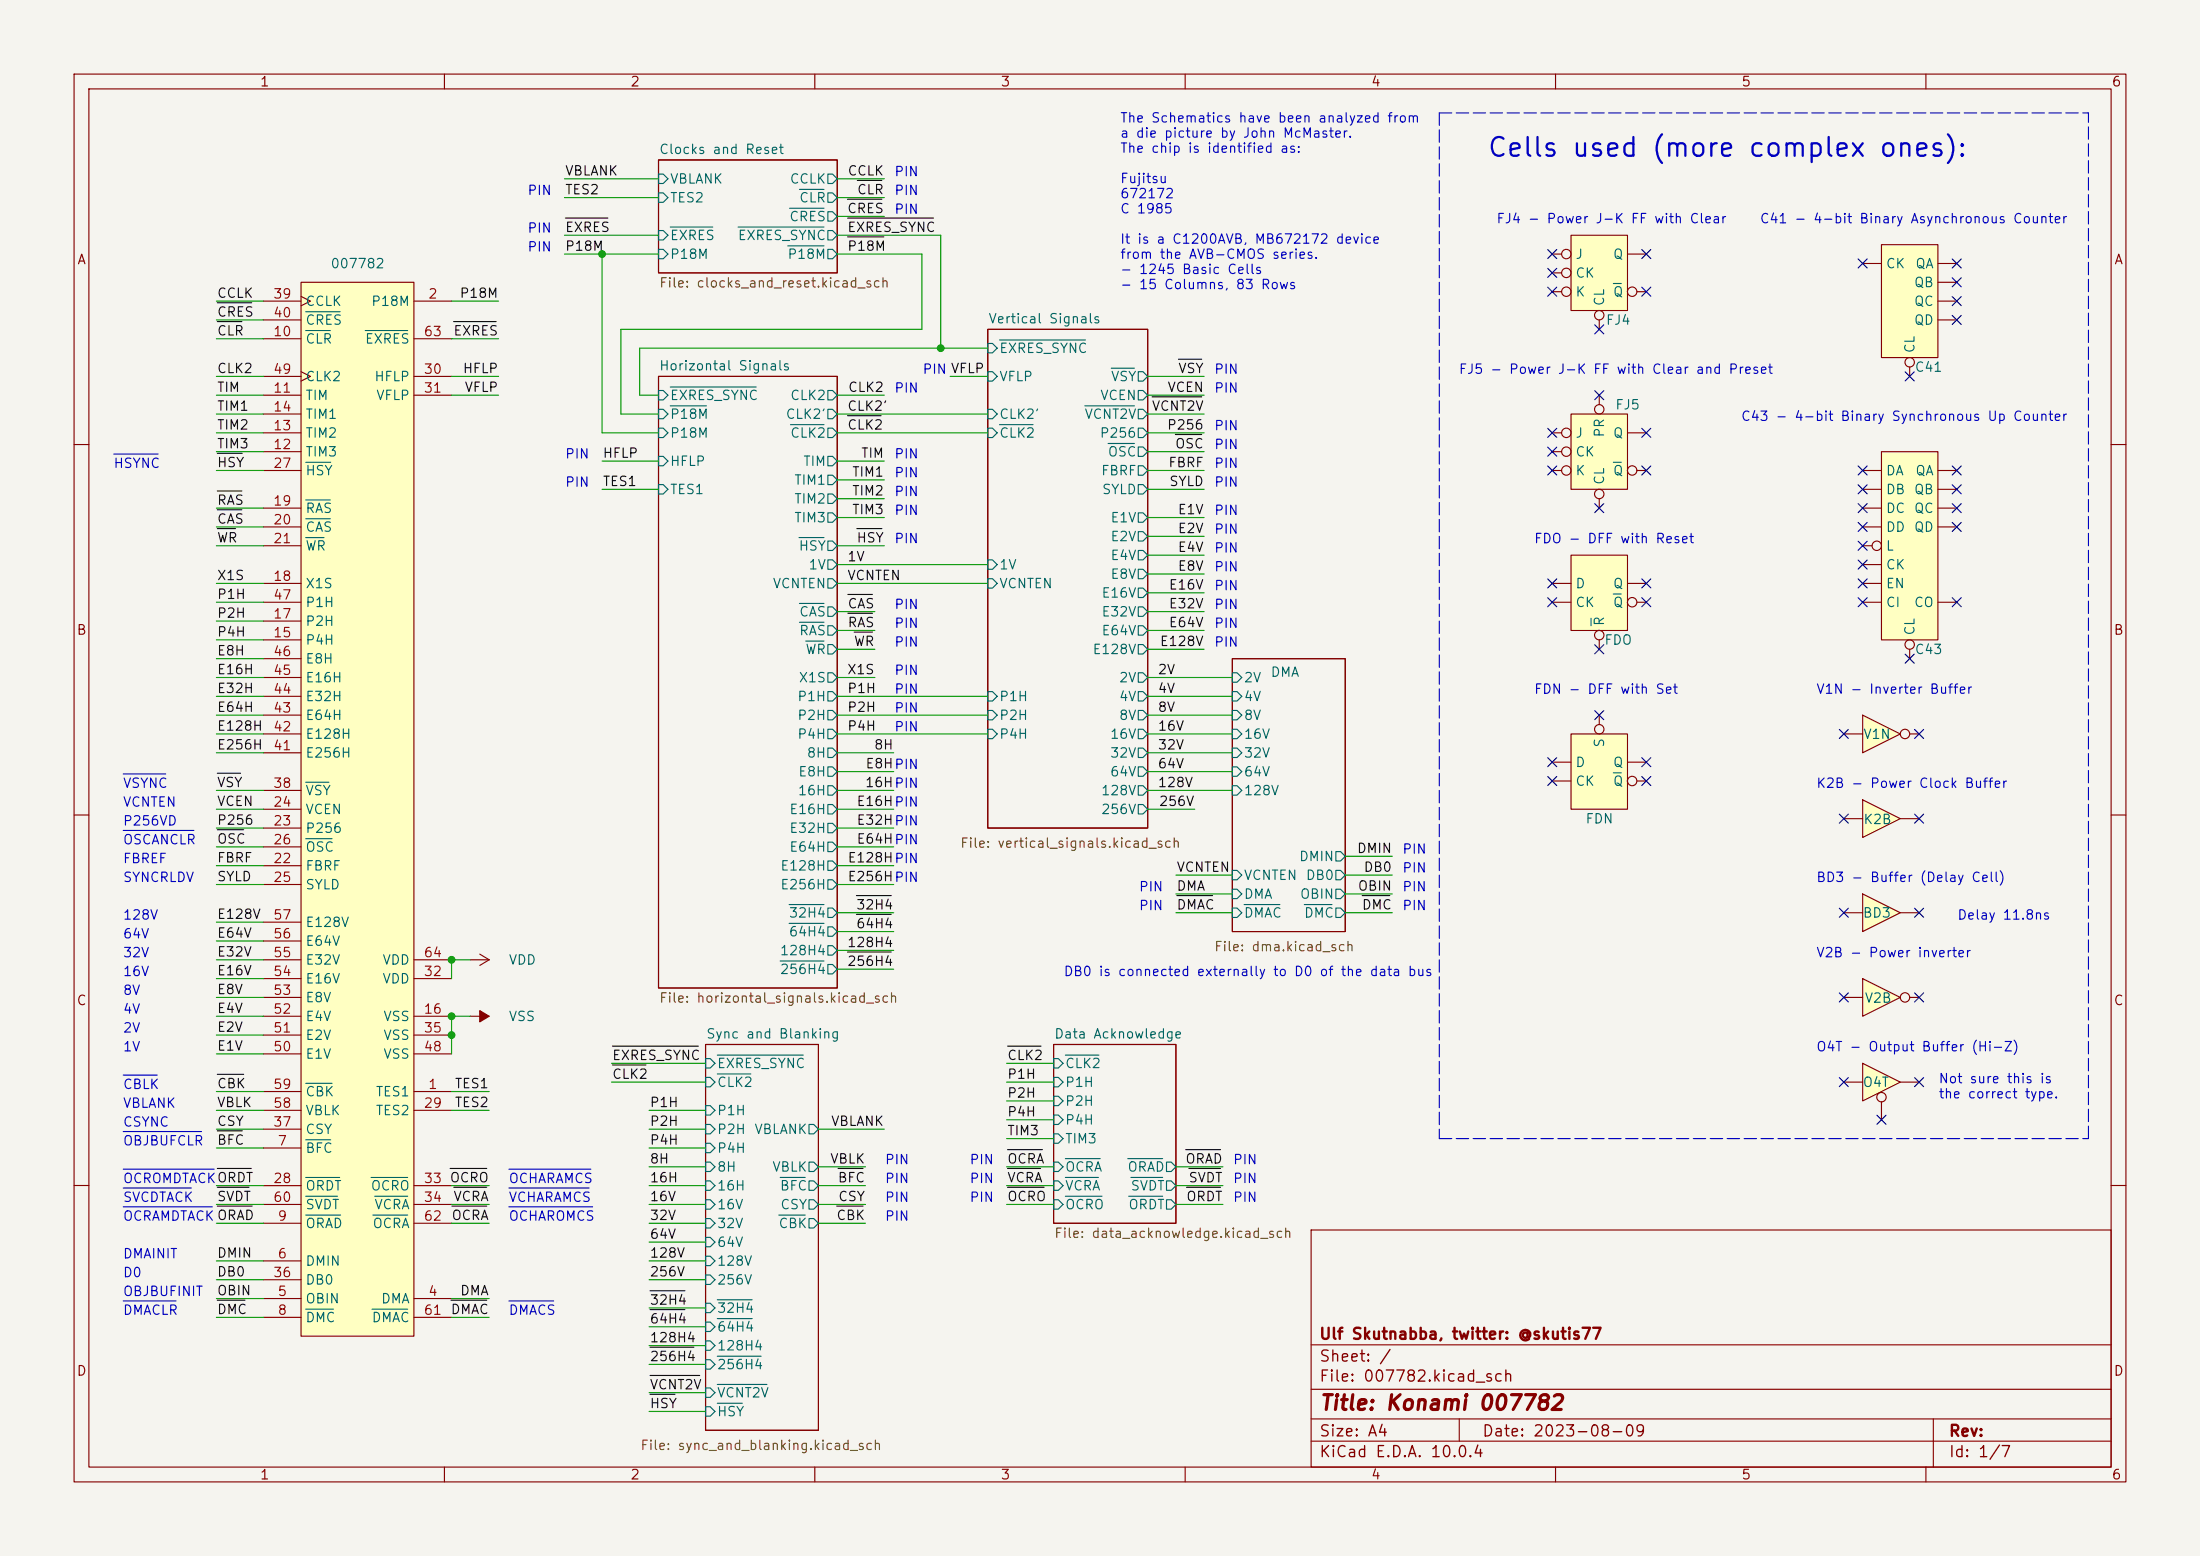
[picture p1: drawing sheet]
<svg xmlns="http://www.w3.org/2000/svg" width="297mm" height="210mm" viewBox="0 0 297 210" stroke-linecap="round" stroke-linejoin="round" font-family="sans-serif">
<path d="M0 0h297v210h-297z" fill="#f5f4ef" stroke="#f5f4ef" stroke-width=".14"/>
<g fill="none" stroke="#840000" stroke-width=".15">
<path d="M10 10h277v190h-277zM12 12h273v186h-273zM60 10v2M110 10v2M160 10v2M210 10v2M260 10v2M88.9 21.6h24.1v15.2h-24.1zM88.9 50.8h24.1v82.6h-24.1zM133.3 44.5h21.6v67.3h-21.6zM10 60h2M285 60h2"/>
<path d="M166.4 88.9h15.2v36.8h-15.2zM10 110h2M285 110h2M95.2 141h15.3v52h-15.3zM142.2 141h16.5v24.1h-16.5zM10 160h2M177 166h108v32h-108zM285 160h2M60 198v2M110 198v2M160 198v2M177 194.5h108"/>
<path d="M177 191.5h108M177 187.5h108M177 181.5h108M197 191.5v3M210 198v2M260 198v2M261 191.5v6.5"/>
</g>
<g fill="none" stroke="#006464" stroke-width=".15">
<path d="M88.9 31.1h.6l.7 .7-.7 .6h-.6zM88.9 33.7h.6l.7 .6-.7 .6h-.6zM88.9 26h.6l.7 .7-.7 .6h-.6zM88.9 23.5h.6l.7 .6-.7 .7h-.6zM90.5 30.6h5.7M99.6 30.6h11.6M106.4 33.2h4.8M106.6 28.1h4.6M107.9 25.6h3.3M111.8 26h.6l.6 .7-.6 .6h-.6zM111.8 31.1h.6l.6 .7-.6 .6h-.6zM111.8 33.7h.6l.6 .6-.6 .6h-.6z"/>
<path d="M111.8 23.5h.6l.6 .6-.6 .7h-.6zM111.8 28.6h.6l.6 .6-.6 .6h-.6zM88.9 57.8h.6l.7 .6-.7 .7h-.6zM88.9 55.2h.6l.7 .7-.7 .6h-.6zM88.9 52.7h.6l.7 .6-.7 .7h-.6zM90.5 54.8h4.9M90.5 52.2h11.6M106.7 57.3h4.5M111.8 55.2h.6l.6 .7-.6 .6h-.6zM111.8 52.7h.6l.6 .6-.6 .7h-.6zM111.8 57.8h.6l.6 .6-.6 .7h-.6zM133.3 55.2h.7l.6 .7-.6 .6h-.7z"/>
<path d="M133.3 57.8h.7l.6 .6-.6 .7h-.7zM133.3 46.4h.7l.6 .6-.6 .6h-.7zM133.3 50.2h.7l.6 .6-.6 .6h-.7zM134.9 57.3h4.6M134.9 45.9h11.6M146.4 54.8h6.7M149.6 59.9h3.5M150 49.7h3.1M153.7 55.2h.6l.6 .7-.6 .6h-.6zM153.7 52.7h.6l.6 .6-.6 .7h-.6zM153.7 50.2h.6l.6 .6-.6 .6h-.6zM153.7 57.8h.6l.6 .6-.6 .7h-.6z"/>
<path d="M88.9 65.4h.6l.7 .6-.7 .7h-.6zM88.9 61.6h.6l.7 .6-.7 .7h-.6zM107.9 72.6h3.3M111.8 69.2h.6l.6 .7-.6 .6h-.6zM111.8 73h.6l.6 .7-.6 .6h-.6zM111.8 75.6h.6l.6 .6-.6 .6h-.6zM111.8 78.1h.6l.6 .6-.6 .7h-.6zM111.8 61.6h.6l.6 .6-.6 .7h-.6zM111.8 64.1h.6l.6 .7-.6 .6h-.6zM111.8 66.7h.6l.6 .6-.6 .6h-.6zM133.3 78.1h.7l.6 .6-.6 .7h-.7zM133.3 75.6h.7l.6 .6-.6 .6h-.7z"/>
<path d="M153.7 60.3h.6l.6 .7-.6 .6h-.6zM153.7 65.4h.6l.6 .6-.6 .7h-.6zM153.7 69.2h.6l.6 .7-.6 .6h-.6zM153.7 71.8h.6l.6 .6-.6 .6h-.6zM153.7 74.3h.6l.6 .6-.6 .7h-.6zM153.7 79.4h.6l.6 .6-.6 .6h-.6zM153.7 76.8h.6l.6 .7-.6 .6h-.6zM153.7 62.9h.6l.6 .6-.6 .6h-.6zM107.9 81.4h3.3M107.9 84h3.3M108.8 86.5h2.4M111.8 90.8h.6l.6 .6-.6 .7h-.6z"/>
<path d="M111.8 93.3h.6l.6 .7-.6 .6h-.6zM111.8 81.9h.6l.6 .7-.6 .6h-.6zM111.8 87h.6l.6 .6-.6 .7h-.6zM111.8 84.5h.6l.6 .6-.6 .6h-.6zM111.8 95.9h.6l.6 .6-.6 .7h-.6zM111.8 98.4h.6l.6 .7-.6 .6h-.6zM133.3 95.9h.7l.6 .6-.6 .7h-.7zM133.3 98.4h.7l.6 .7-.6 .6h-.7zM133.3 93.3h.7l.6 .7-.6 .6h-.7zM153.7 87h.6l.6 .6-.6 .7h-.6zM153.7 84.5h.6l.6 .6-.6 .6h-.6zM153.7 81.9h.6l.6 .7-.6 .6h-.6z"/>
<path d="M153.7 95.9h.6l.6 .6-.6 .7h-.6zM153.7 90.8h.6l.6 .6-.6 .7h-.6zM153.7 93.3h.6l.6 .7-.6 .6h-.6zM153.7 98.4h.6l.6 .7-.6 .6h-.6zM166.4 90.8h.6l.6 .6-.6 .7h-.6zM166.4 93.3h.6l.6 .7-.6 .6h-.6zM166.4 98.4h.6l.6 .7-.6 .6h-.6zM166.4 95.9h.6l.6 .6-.6 .7h-.6zM111.8 101h.6l.6 .6-.6 .6h-.6zM111.8 106h.6l.6 .7-.6 .6h-.6zM111.8 113.7h.6l.6 .6-.6 .6h-.6zM111.8 108.6h.6l.6 .6-.6 .7h-.6z"/>
<path d="M111.8 103.5h.6l.6 .6-.6 .7h-.6zM111.8 111.1h.6l.6 .7-.6 .6h-.6zM111.8 118.7h.6l.6 .7-.6 .6h-.6zM111.8 116.2h.6l.6 .6-.6 .7h-.6zM153.7 106h.6l.6 .7-.6 .6h-.6zM153.7 101h.6l.6 .6-.6 .6h-.6zM153.7 103.5h.6l.6 .6-.6 .7h-.6zM153.7 108.6h.6l.6 .6-.6 .7h-.6zM166.4 106h.6l.6 .7-.6 .6h-.6zM166.4 103.5h.6l.6 .6-.6 .7h-.6zM166.4 101h.6l.6 .6-.6 .6h-.6zM166.4 117.5h.6l.6 .6-.6 .6h-.6z"/>
<path d="M180.3 117.5h.7l.6 .6-.6 .6h-.7zM180.3 114.9h.7l.6 .7-.6 .6h-.7zM105.3 129.7h5.9M106.5 124.6h4.7M106.5 122.1h4.7M111.8 125.1h.6l.6 .6-.6 .7h-.6zM111.8 122.6h.6l.6 .6-.6 .6h-.6zM111.8 127.6h.6l.6 .7-.6 .6h-.6zM111.8 130.2h.6l.6 .6-.6 .6h-.6zM166.4 122.6h.6l.6 .6-.6 .6h-.6zM166.4 120h.6l.6 .7-.6 .6h-.6zM168 122.1h4.8"/>
<path d="M176.1 122.1h3.7M180.3 122.6h.7l.6 .6-.6 .6h-.7zM180.3 120h.7l.6 .7-.6 .6h-.7zM95.2 154.3h.7l.6 .6-.6 .7h-.7zM95.2 159.4h.7l.6 .6-.6 .7h-.7zM95.2 156.8h.7l.6 .7-.6 .6h-.7zM95.2 151.8h.7l.6 .6-.6 .6h-.7zM95.2 149.2h.7l.6 .7-.6 .6h-.7zM95.2 145.4h.7l.6 .7-.6 .6h-.7zM95.2 142.9h.7l.6 .6-.6 .6h-.7zM96.8 144.9h4.6M96.8 142.4h11.6"/>
<path d="M105.3 158.9h3.4M109.2 159.4h.7l.6 .6-.6 .7h-.7zM109.2 156.8h.7l.6 .7-.6 .6h-.7zM109.2 151.8h.7l.6 .6-.6 .6h-.7zM142.2 145.4h.7l.6 .7-.6 .6h-.7zM142.2 148h.7l.6 .6-.6 .6h-.7zM142.2 150.5h.7l.6 .6-.6 .7h-.7zM142.2 156.8h.7l.6 .7-.6 .6h-.7zM142.2 153h.7l.6 .7-.6 .6h-.7zM142.2 142.9h.7l.6 .6-.6 .6h-.7zM142.2 159.4h.7l.6 .6-.6 .7h-.7zM143.8 142.4h4.6"/>
<path d="M143.8 158.9h4.5M143.8 156.4h4.7M152.3 156.4h4.7M152.7 158.9h4.3M157.5 159.4h.6l.6 .6-.6 .7h-.6zM157.5 156.8h.6l.6 .7-.6 .6h-.6zM95.2 161.9h.7l.6 .7-.6 .6h-.7zM95.2 169.5h.7l.6 .7-.6 .6h-.7zM95.2 167h.7l.6 .6-.6 .7h-.7zM95.2 164.5h.7l.6 .6-.6 .6h-.7zM95.2 175.9h.7l.6 .6-.6 .7h-.7zM95.2 178.4h.7l.6 .7-.6 .6h-.7z"/>
<path d="M95.2 172.1h.7l.6 .6-.6 .7h-.7zM96.8 175.4h4.7M96.8 178h4.7M105.1 164h3.6M109.2 161.9h.7l.6 .7-.6 .6h-.7zM109.2 164.5h.7l.6 .6-.6 .6h-.7zM142.2 161.9h.7l.6 .7-.6 .6h-.7zM143.8 161.5h5M152.4 161.5h4.6M157.5 161.9h.6l.6 .7-.6 .6h-.6zM95.2 181h.7l.6 .6-.6 .6h-.7zM95.2 183.5h.7l.6 .7-.6 .6h-.7z"/>
<path d="M95.2 187.3h.7l.6 .7-.6 .6h-.7zM95.2 189.9h.7l.6 .6-.6 .6h-.7zM96.8 183h6M96.8 186.9h6.7M96.8 189.4h3.4"/>
</g>
<path d="M251.5 143.5l5 2.6-5 2.5z" fill="#ffffc2"/>
<g fill="none" stroke="#840000" stroke-width=".15">
<path d="M63.5 129.5h2.5M63.5 137.2h2.5M64.8 128.8l1.2 .7M66 129.5l-1.2 .8M248.9 146.1h2.6M251.5 143.5l5 2.6-5 2.5zM254 148.7v2.4M256.5 146.1h2.6"/>
<circle cx="254" cy="148.1" r=".63"/>
</g>
<path d="M64.8 136.4l1.2 .8-1.2 .7z" fill="#840000" stroke="#840000" stroke-width=".15"/>
<path d="M40.6 38.1h15.3v142.2h-15.3z" fill="#ffffc2"/>
<g fill="none" stroke="#840000" stroke-width=".15">
<path d="M40.6 38.1h15.3v142.2h-15.3zM35.6 40.6h5M35.6 45.7h5M35.6 53.3h5M35.6 58.4h5M35.6 55.9h5M35.6 50.8h5M35.6 43.2h5M40.6 40l1.3 .6-1.3 .7M40.6 50.2l1.3 .6-1.3 .6M55.9 40.6h5.1M55.9 45.7h5.1"/>
<path d="M55.9 53.3h5.1M55.9 50.8h5.1M35.6 61h5M35.6 78.7h5M35.6 68.6h5M35.6 71.1h5M35.6 73.7h5M35.6 63.5h5M35.6 86.4h5M35.6 83.8h5M35.6 99.1h5M35.6 96.5h5"/>
<path d="M35.6 94h5M35.6 91.4h5M35.6 88.9h5M35.6 81.3h5M35.6 116.8h5M35.6 111.8h5M35.6 109.2h5M35.6 119.4h5M35.6 114.3h5M35.6 106.7h5M35.6 101.6h5M35.6 137.2h5"/>
<path d="M35.6 132.1h5M35.6 139.7h5M35.6 134.6h5M35.6 129.5h5M35.6 127h5M35.6 124.5h5M55.9 137.2h5.1M55.9 132.1h5.1M55.9 139.7h5.1M55.9 129.5h5.1M35.6 147.3h5M35.6 154.9h5"/>
<path d="M35.6 149.9h5M35.6 152.4h5M35.6 142.2h5M55.9 147.3h5.1M55.9 149.9h5.1M55.9 142.2h5.1M35.6 175.3h5M35.6 170.2h5M35.6 177.8h5M35.6 165.1h5M35.6 160h5M35.6 162.6h5"/>
<path d="M35.6 172.7h5M55.9 175.3h5.1M55.9 177.8h5.1M55.9 165.1h5.1M55.9 160h5.1M55.9 162.6h5.1"/>
</g>
<g fill="none" stroke="#006464" stroke-width=".15">
<path d="M41.3 44.6h3.3M41.3 42.1h4.6M49.3 44.6h5.7M41.3 67.5h3.3M41.3 70h3.3M41.3 72.6h2.4M41.3 62.4h3.3M41.3 113.2h3.5M41.3 105.6h3.1M41.3 153.8h3.3M41.3 158.9h4.6M41.3 146.2h3.5"/>
<path d="M50.1 158.9h4.9M41.3 176.7h3.7M41.3 164h4.7M41.3 161.5h4.3M50.2 176.7h4.8M50.3 164h4.7M50.6 161.5h4.4"/>
</g>
<path d="M212.1 31.8h7.6v10.1h-7.6z" fill="#ffffc2"/>
<g fill="none" stroke="#840000" stroke-width=".15">
<path d="M209.5 34.3h1.3M209.5 36.8h1.3M209.5 39.4h1.3M212.1 31.8h7.6v10.1h-7.6zM219.7 34.3h2.5M221 39.4h1.2M215.9 43.2v1.3"/>
<circle cx="211.5" cy="34.3" r=".63"/>
<circle cx="211.5" cy="36.8" r=".63"/>
<circle cx="211.5" cy="39.4" r=".63"/>
<circle cx="220.3" cy="39.4" r=".63"/>
<circle cx="215.9" cy="42.5" r=".63"/>
</g>
<path d="M217.8 38.3h1.1" fill="none" stroke="#006464" stroke-width=".15"/>
<path d="M254 33h7.6v15.3h-7.6z" fill="#ffffc2"/>
<g fill="none" stroke="#840000" stroke-width=".15">
<path d="M251.5 35.6h2.5M254 33h7.6v15.3h-7.6zM261.6 35.6h2.6M261.6 38.1h2.6M257.8 49.5v1.3M261.6 40.6h2.6M261.6 43.2h2.6"/>
<circle cx="257.8" cy="48.9" r=".63"/>
</g>
<path d="M212.1 55.9h7.6v10.1h-7.6z" fill="#ffffc2"/>
<g fill="none" stroke="#840000" stroke-width=".15">
<path d="M209.5 58.4h1.3M212.1 55.9h7.6v10.1h-7.6zM215.9 53.3v1.3M219.7 58.4h2.5M209.5 61h1.3M209.5 63.5h1.3M215.9 67.3v1.3M221 63.5h1.2"/>
<circle cx="211.5" cy="58.4" r=".63"/>
<circle cx="215.9" cy="55.2" r=".63"/>
<circle cx="211.5" cy="61" r=".63"/>
<circle cx="211.5" cy="63.5" r=".63"/>
<circle cx="215.9" cy="66.7" r=".63"/>
<circle cx="220.3" cy="63.5" r=".63"/>
</g>
<path d="M217.8 62.4h1.1" fill="none" stroke="#006464" stroke-width=".15"/>
<path d="M212.1 74.9h7.6v10.2h-7.6z" fill="#ffffc2"/>
<g fill="none" stroke="#840000" stroke-width=".15">
<path d="M209.5 78.7h2.6M212.1 74.9h7.6v10.2h-7.6zM219.7 78.7h2.5M209.5 81.3h2.6M215.9 86.4v1.2M221 81.3h1.2"/>
<circle cx="215.9" cy="85.7" r=".63"/>
<circle cx="220.3" cy="81.3" r=".63"/>
</g>
<path d="M214.8 83.4v1.1M217.8 80.2h1.1" fill="none" stroke="#006464" stroke-width=".15"/>
<path d="M254 61h7.6v25.4h-7.6z" fill="#ffffc2"/>
<g fill="none" stroke="#840000" stroke-width=".15">
<path d="M251.5 63.5h2.5M251.5 66h2.5M251.5 68.6h2.5M251.5 71.1h2.5M251.5 73.7h1.2M251.5 76.2h2.5M251.5 78.7h2.5M254 61h7.6v25.4h-7.6zM261.6 63.5h2.6M261.6 66h2.6M261.6 68.6h2.6M261.6 71.1h2.6"/>
<path d="M251.5 81.3h2.5M257.8 87.6v1.3M261.6 81.3h2.6"/>
<circle cx="253.4" cy="73.7" r=".63"/>
<circle cx="257.8" cy="87" r=".63"/>
</g>
<path d="M251.5 96.5l5 2.6-5 2.5z" fill="#ffffc2"/>
<g fill="none" stroke="#840000" stroke-width=".15">
<path d="M248.9 99.1h2.6M251.5 96.5l5 2.6-5 2.5zM257.8 99.1h1.3"/>
<circle cx="257.2" cy="99.1" r=".63"/>
</g>
<path d="M251.5 108l5 2.5-5 2.5z" fill="#ffffc2"/>
<path d="M248.9 110.5h2.6M251.5 108l5 2.5-5 2.5zM256.5 110.5h2.6" fill="none" stroke="#840000" stroke-width=".15"/>
<path d="M212.1 99.1h7.6v10.1h-7.6z" fill="#ffffc2"/>
<g fill="none" stroke="#840000" stroke-width=".15">
<path d="M212.1 99.1h7.6v10.1h-7.6zM215.9 96.5v1.3M209.5 102.9h2.6M209.5 105.4h2.6M219.7 102.9h2.5M221 105.4h1.2"/>
<circle cx="215.9" cy="98.4" r=".63"/>
<circle cx="220.3" cy="105.4" r=".63"/>
</g>
<path d="M217.8 104.3h1.1" fill="none" stroke="#006464" stroke-width=".15"/>
<path d="M251.5 120.7l5 2.5-5 2.5z" fill="#ffffc2"/>
<path d="M248.9 123.2h2.6M251.5 120.7l5 2.5-5 2.5zM256.5 123.2h2.6" fill="none" stroke="#840000" stroke-width=".15"/>
<path d="M251.5 132.1l5 2.5-5 2.6z" fill="#ffffc2"/>
<g fill="none" stroke="#840000" stroke-width=".15">
<path d="M248.9 134.6h2.6M251.5 132.1l5 2.5-5 2.6zM257.8 134.6h1.3"/>
<circle cx="257.2" cy="134.6" r=".63"/>
</g>
<g fill="none" stroke="#0f0f0f" stroke-width=".15">
<path d="M76.3 29.4h5.8M114.4 26.9h4.6M114.4 29.4h11.6M114.4 32h4.9M115.7 24.4h3.3M29.3 40.9h4.7M29.3 43.4h3.4M61.2 43.4h5.8M114.4 56.1h4.6M155.5 53.6h6.7M158.7 58.6h3.5M159.1 48.5h3.1"/>
<path d="M29.3 71.3h2.5M29.3 68.8h3.4M29.3 66.3h3.4M29.3 61.2h3.4M115.7 71.3h3.3M114.5 82.8h3.3M114.5 80.2h3.3M115.3 85.3h2.5M29.3 104.4h3.2M29.3 112h3.6M114.4 128.5h5.9M115.6 123.4h4.7"/>
<path d="M115.6 120.9h4.7M158.9 120.9h4.8M183.9 120.9h3.7M29.3 157.7h4.6M29.3 145h3.6M29.3 152.6h3.4M60.8 157.7h4.9M82.7 141.2h11.6M82.7 143.7h4.5M113.1 157.7h3.4M136 141.2h4.5M136 157.7h4.5"/>
<path d="M136 155.2h4.7M160.1 155.2h4.7M160.5 157.7h4.3M29.3 162.8h4.7M29.3 175.5h3.8M29.3 160.2h4.3M60.9 175.5h4.8M61 162.8h4.7M61.2 160.2h4.5M87.8 176.8h4.7M87.8 174.2h4.7M113 162.8h3.5"/>
<path d="M136 160.2h5M160.2 160.2h4.6M87.8 188.2h3.3M87.8 185.6h6.7M87.8 181.8h5.9"/>
</g>
<path d="M194.3 15.2h87.6M194.3 15.2v138.5M194.3 153.7h87.6M281.9 153.7v-138.5" fill="none" stroke="#0000c2" stroke-width=".15" stroke-dasharray="1.7 .6"/>
<g fill="none" stroke="#009600" stroke-width=".15">
<path d="M76.2 24.1h12.7M76.2 26.7h12.7M76.2 31.8h12.7M76.2 34.3h12.7M81.3 34.3v24.1h7.6M113 34.3h11.5v10.2h-40.7v11.4h5.1M113 24.1h6.4M113 26.7h6.4M113 29.2h6.4M113 31.8h14v15.2M29.2 50.8h6.4M29.2 53.3h6.4"/>
<path d="M29.2 45.7h6.4M29.2 40.6h6.4M29.2 43.2h6.4M29.2 58.4h6.4M29.2 55.9h6.4M61 50.8h6.3M61 53.3h6.3M61 45.7h6.3M61 40.6h6.3M113 53.3h6.4M113 58.4h20.3M113 55.9h20.3"/>
<path d="M128.3 50.8h5M133.3 47h-46.9v6.3h2.5M154.9 50.8h7.7M154.9 53.3h7.7M154.9 58.4h7.7M154.9 55.9h7.7M29.2 78.7h6.4M29.2 61h6.4M29.2 63.5h6.4M29.2 73.7h6.4M29.2 71.1h6.4M29.2 68.6h6.4"/>
<path d="M81.3 62.2h7.6M81.3 66h7.6M113 78.7h20.3M113 76.2h20.3M113 62.2h6.4M113 69.9h6.4M113 64.8h6.4M113 73.7h6.4M113 67.3h6.4M154.9 61h7.7M154.9 63.5h7.7M154.9 69.9h7.7"/>
<path d="M154.9 66h7.7M154.9 74.9h7.7M154.9 72.4h7.7M154.9 77.5h7.7M29.2 96.5h6.4M29.2 94h6.4M29.2 91.4h6.4M29.2 99.1h6.4M29.2 86.4h6.4M29.2 88.9h6.4M29.2 83.8h6.4M29.2 81.3h6.4"/>
<path d="M113 96.5h20.3M113 94h20.3M113 91.4h5.1M113 82.6h5.1M113 87.6h5.1M113 85.1h5.1M113 99.1h20.3M154.9 96.5h11.5M154.9 94h11.5M154.9 91.4h11.5M154.9 82.6h7.7M154.9 87.6h7.7"/>
<path d="M154.9 85.1h7.7M154.9 99.1h11.5M154.9 80h7.7M29.2 106.7h6.4M29.2 109.2h6.4M29.2 101.6h6.4M29.2 111.8h6.4M29.2 114.3h6.4M29.2 119.4h6.4M29.2 116.8h6.4M113 106.7h7.6M113 109.2h7.6"/>
<path d="M113 101.6h7.6M113 111.8h7.6M113 114.3h7.6M113 119.4h7.6M113 116.8h7.6M113 104.1h7.6M154.9 106.7h11.5M154.9 109.2h6.4M154.9 101.6h11.5M154.9 104.1h11.5M158.7 118.1h7.7M181.6 115.6h6.4"/>
<path d="M181.6 118.1h6.4M29.2 129.5h6.4M29.2 132.1h6.4M29.2 124.5h6.4M29.2 139.7h6.4M29.2 134.6h6.4M29.2 137.2h6.4M29.2 127h6.4M63.5 129.5h-2.5v2.6M63.5 137.2h-2.5v5M113 130.8h7.6M113 123.2h7.6"/>
<path d="M113 125.7h7.6M113 128.3h7.6M158.7 123.2h7.7M158.7 120.7h7.7M181.6 123.2h6.4M181.6 120.7h6.4M29.2 154.9h6.4M29.2 147.3h6.4M29.2 142.2h6.4M29.2 152.4h6.4M29.2 149.9h6.4M61 147.3h5"/>
<path d="M61 149.9h5M82.5 146.1h12.7M82.5 143.5h12.7M87.6 154.9h7.6M87.6 157.5h7.6M87.6 152.4h7.6M87.6 149.9h7.6M110.5 157.5h6.3M110.5 152.4h8.9M135.9 157.5h6.3M135.9 153.7h6.3M135.9 148.6h6.3"/>
<path d="M135.9 151.1h6.3M135.9 146.1h6.3M135.9 143.5h6.3M158.7 157.5h6.4M29.2 160h6.4M29.2 162.6h6.4M29.2 165.1h6.4M29.2 170.2h6.4M29.2 175.3h6.4M29.2 177.8h6.4M29.2 172.7h6.4M61 160h5"/>
<path d="M61 162.6h5M61 165.1h5M61 175.3h5M61 177.8h5M87.6 160h7.6M87.6 162.6h7.6M87.6 165.1h7.6M87.6 170.2h7.6M87.6 172.7h7.6M87.6 179.1h7.6M87.6 176.5h7.6M87.6 167.6h7.6"/>
<path d="M110.5 160h6.3M110.5 162.6h6.3M110.5 165.1h6.3M135.9 160h6.3M135.9 162.6h6.3M158.7 160h6.4M158.7 162.6h6.4M87.6 181.6h7.6M87.6 184.2h7.6M87.6 188h7.6M87.6 190.5h7.6"/>
</g>
<g fill="none" stroke="#000084" stroke-width=".15">
<path d="M208.9 36.2l1.3 1.2M208.9 38.8l1.3 1.2M208.9 33.7l1.3 1.2M210.2 36.2l-1.3 1.2M210.2 38.8l-1.3 1.2M210.2 33.7l-1.3 1.2M221.6 33.7l1.3 1.2M221.6 38.8l1.3 1.2M222.9 33.7l-1.3 1.2M222.9 38.8l-1.3 1.2M250.9 35l1.2 1.2M252.1 35l-1.2 1.2"/>
<path d="M263.6 35l1.2 1.2M263.6 37.5l1.2 1.2M264.8 35l-1.2 1.2M264.8 37.5l-1.2 1.2M208.9 57.8l1.3 1.2M210.2 57.8l-1.3 1.2M215.3 43.8l1.2 1.3M215.3 52.7l1.2 1.2M216.5 43.8l-1.2 1.3M216.5 52.7l-1.2 1.2M221.6 57.8l1.3 1.2M222.9 57.8l-1.3 1.2"/>
<path d="M257.2 50.2l1.2 1.2M258.4 50.2l-1.2 1.2M263.6 42.6l1.2 1.2M263.6 40l1.2 1.2M264.8 42.6l-1.2 1.2M264.8 40l-1.2 1.2M208.9 78.1l1.3 1.2M208.9 60.4l1.3 1.2M208.9 62.9l1.3 1.2M210.2 78.1l-1.3 1.2M210.2 60.4l-1.3 1.2M210.2 62.9l-1.3 1.2"/>
<path d="M215.3 68l1.2 1.2M216.5 68l-1.2 1.2M221.6 78.1l1.3 1.2M221.6 62.9l1.3 1.2M222.9 78.1l-1.3 1.2M222.9 62.9l-1.3 1.2M250.9 62.9l1.2 1.2M250.9 68l1.2 1.2M250.9 65.4l1.2 1.2M250.9 70.5l1.2 1.2M250.9 78.1l1.2 1.2M250.9 75.6l1.2 1.2"/>
<path d="M250.9 73.1l1.2 1.2M252.1 62.9l-1.2 1.2M252.1 73.1l-1.2 1.2M252.1 68l-1.2 1.2M252.1 78.1l-1.2 1.2M252.1 75.6l-1.2 1.2M252.1 65.4l-1.2 1.2M252.1 70.5l-1.2 1.2M263.6 65.4l1.2 1.2M263.6 70.5l1.2 1.2M263.6 68l1.2 1.2M263.6 62.9l1.2 1.2"/>
<path d="M264.8 68l-1.2 1.2M264.8 65.4l-1.2 1.2M264.8 70.5l-1.2 1.2M264.8 62.9l-1.2 1.2M208.9 80.7l1.3 1.2M210.2 80.7l-1.3 1.2M215.3 95.9l1.2 1.2M215.3 87l1.2 1.2M216.5 95.9l-1.2 1.2M216.5 87l-1.2 1.2M221.6 80.7l1.3 1.2M222.9 80.7l-1.3 1.2"/>
<path d="M248.3 98.5l1.2 1.2M249.5 98.5l-1.2 1.2M250.9 80.7l1.2 1.2M252.1 80.7l-1.2 1.2M257.2 88.3l1.2 1.2M258.4 88.3l-1.2 1.2M258.5 98.5l1.2 1.2M259.7 98.5l-1.2 1.2M263.6 80.7l1.2 1.2M264.8 80.7l-1.2 1.2M208.9 102.3l1.3 1.2M208.9 104.8l1.3 1.2"/>
<path d="M210.2 102.3l-1.3 1.2M210.2 104.8l-1.3 1.2M221.6 102.3l1.3 1.2M221.6 104.8l1.3 1.2M222.9 102.3l-1.3 1.2M222.9 104.8l-1.3 1.2M248.3 109.9l1.2 1.2M249.5 109.9l-1.2 1.2M258.5 109.9l1.2 1.2M259.7 109.9l-1.2 1.2M248.3 134l1.2 1.2M248.3 122.6l1.2 1.2"/>
<path d="M249.5 134l-1.2 1.2M249.5 122.6l-1.2 1.2M258.5 122.6l1.2 1.2M258.5 134l1.2 1.2M259.7 122.6l-1.2 1.2M259.7 134l-1.2 1.2M248.3 145.4l1.2 1.3M249.5 145.4l-1.2 1.3M253.4 150.5l1.2 1.2M254.6 150.5l-1.2 1.2M258.5 145.4l1.2 1.3M259.7 145.4l-1.2 1.3"/>
</g>
<g fill="none" stroke="#0000c2" stroke-width=".15">
<path d="M15.4 61.3h5.9M16.6 112.1h9.6M16.6 104.5h5.8M16.6 152.7h10.6M16.6 145.1h4.6M16.6 157.8h12.3M68.7 157.8h11.1M16.6 160.3h9.2M16.6 162.9h12.1M16.6 175.6h7.2M68.7 160.3h10.8M68.7 162.9h11.3"/>
<path d="M68.7 175.6h6"/>
</g>
<g fill="#009600" stroke="#009600" stroke-width=".14">
<circle cx="127" cy="47" r=".46"/>
<circle cx="81.3" cy="34.3" r=".46"/>
<circle cx="61" cy="129.5" r=".46"/>
<circle cx="61" cy="139.7" r=".46"/>
<circle cx="61" cy="137.2" r=".46"/>
</g>
<text font-size="2.5" fill="#0000c2" x="200.7" y="21.8">Cells used (more complex ones):</text>
<text font-size="2" fill="#840000" x="178" y="190.8">Title: Konami 007782</text>
<g font-size="1.5" fill="#840000">
<text x="178" y="184.2">Sheet: /</text>
<text x="178" y="181.2">Ulf Skutnabba, twitter: @skutis77</text>
<text x="178" y="186.9">File: 007782.kicad_sch</text>
<text x="178" y="197.1">KiCad E.D.A. 10.0.4</text>
<text x="178" y="194.3">Size: A4</text>
<text x="200" y="194.3">Date: 2023-08-09</text>
<text x="263" y="194.3">Rev:</text>
<text x="263" y="197.1">Id: 1/7</text>
</g>
<g font-size="1.3" fill="#840000">
<text x="35" y="12">1</text>
<text x="85" y="12">2</text>
<text x="135" y="12">3</text>
<text x="185" y="12">4</text>
<text x="235" y="12">5</text>
<text x="285" y="12">6</text>
<text x="10.3" y="36">A</text>
<text x="285.3" y="36">A</text>
<text x="10.3" y="86">B</text>
<text x="285.3" y="86">B</text>
<text x="10.3" y="136">C</text>
<text x="285.3" y="136">C</text>
<text x="10.3" y="186">D</text>
<text x="285.3" y="186">D</text>
<text x="35" y="200">1</text>
<text x="85" y="200">2</text>
<text x="135" y="200">3</text>
<text x="185" y="200">4</text>
<text x="235" y="200">5</text>
<text x="285" y="200">6</text>
</g>
<g font-size="1.3" fill="#0000c2">
<text x="151.1" y="16.9">The Schematics have been analyzed from</text>
<text x="151.1" y="18.9">a die picture by John McMaster.</text>
<text x="151.1" y="20.9">The chip is identified as:</text>
<text x="71.1" y="26.6">PIN</text>
<text x="120.6" y="24.1">PIN</text>
<text x="120.6" y="26.6">PIN</text>
<text x="120.6" y="29.2">PIN</text>
<text x="151.1" y="25">Fujitsu</text>
<text x="151.1" y="27.1">672172</text>
<text x="151.1" y="29.1">C 1985</text>
<text x="71.1" y="34.3">PIN</text>
<text x="71.1" y="31.7">PIN</text>
<text x="151.1" y="33.2">It is a C1200AVB, MB672172 device</text>
<text x="151.1" y="35.3">from the AVB-CMOS series.</text>
<text x="201.9" y="30.5">FJ4 - Power J-K FF with Clear</text>
<text x="237.5" y="30.5">C41 - 4-bit Binary Asynchronous Counter</text>
<text x="151.1" y="37.3">- 1245 Basic Cells</text>
<text x="151.1" y="39.3">- 15 Columns, 83 Rows</text>
<text x="120.6" y="53.3">PIN</text>
<text x="124.5" y="50.8">PIN VFLP</text>
<text x="163.8" y="53.3">PIN</text>
<text x="163.8" y="50.8">PIN</text>
<text x="196.8" y="50.8">FJ5 - Power J-K FF with Clear and Preset</text>
<text x="163.8" y="58.4">PIN</text>
<text x="234.9" y="57.1">C43 - 4-bit Binary Synchronous Up Counter</text>
<text x="15.2" y="63.5">HSYNC</text>
<text x="76.2" y="62.2">PIN</text>
<text x="120.6" y="62.2">PIN</text>
<text x="120.6" y="64.7">PIN</text>
<text x="163.8" y="63.5">PIN</text>
<text x="163.8" y="60.9">PIN</text>
<text x="76.2" y="66">PIN</text>
<text x="120.6" y="67.3">PIN</text>
<text x="120.6" y="69.8">PIN</text>
<text x="163.8" y="69.8">PIN</text>
<text x="163.8" y="66">PIN</text>
<text x="120.6" y="73.6">PIN</text>
<text x="163.8" y="74.9">PIN</text>
<text x="163.8" y="72.4">PIN</text>
<text x="163.8" y="77.4">PIN</text>
<text x="207" y="73.6">FDO - DFF with Reset</text>
<text x="120.6" y="82.5">PIN</text>
<text x="163.8" y="82.5">PIN</text>
<text x="163.8" y="80">PIN</text>
<text x="120.6" y="87.6">PIN</text>
<text x="120.6" y="85.1">PIN</text>
<text x="163.8" y="87.6">PIN</text>
<text x="163.8" y="85.1">PIN</text>
<text x="120.6" y="91.4">PIN</text>
<text x="120.6" y="94">PIN</text>
<text x="207" y="94">FDN - DFF with Set</text>
<text x="245.1" y="94">V1N - Inverter Buffer</text>
<text x="120.6" y="99">PIN</text>
<text x="120.6" y="96.5">PIN</text>
<text x="16.5" y="106.7">VSYNC</text>
<text x="245.1" y="106.7">K2B - Power Clock Buffer</text>
<text x="16.5" y="111.7">P256VD</text>
<text x="16.5" y="109.2">VCNTEN</text>
<text x="16.5" y="114.3">OSCANCLR</text>
<text x="16.5" y="116.8">FBREF</text>
<text x="16.5" y="119.4">SYNCRLDV</text>
<text x="189.2" y="118.1">PIN</text>
<text x="189.2" y="115.5">PIN</text>
<text x="245.1" y="119.4">BD3 - Buffer (Delay Cell)</text>
<text x="16.5" y="124.4">128V</text>
<text x="153.7" y="123.2">PIN</text>
<text x="153.7" y="120.6">PIN</text>
<text x="189.2" y="120.6">PIN</text>
<text x="189.2" y="123.2">PIN</text>
<text x="264.2" y="124.4">Delay 11.8ns</text>
<text x="16.5" y="129.5">32V</text>
<text x="16.5" y="127">64V</text>
<text x="245.1" y="129.5">V2B - Power inverter</text>
<text x="16.5" y="134.6">8V</text>
<text x="16.5" y="132.1">16V</text>
<text x="16.5" y="137.1">4V</text>
<text x="143.5" y="132.1">DB0 is connected externally to D0 of the data bus</text>
<text x="16.5" y="142.2">1V</text>
<text x="16.5" y="139.7">2V</text>
<text x="245.1" y="142.2">O4T - Output Buffer (Hi-Z)</text>
<text x="16.5" y="149.8">VBLANK</text>
<text x="16.5" y="147.3">CBLK</text>
<text x="261.6" y="146.5">Not sure this is</text>
<text x="261.6" y="148.6">the correct type.</text>
<text x="16.5" y="154.9">OBJBUFCLR</text>
<text x="16.5" y="152.4">CSYNC</text>
<text x="16.5" y="160">OCROMDTACKORDT</text>
<text x="68.6" y="160">OCHARAMCS</text>
<text x="119.4" y="160">PIN</text>
<text x="119.4" y="157.5">PIN</text>
<text x="130.8" y="160">PIN</text>
<text x="130.8" y="157.5">PIN</text>
<text x="166.4" y="160">PIN</text>
<text x="166.4" y="157.5">PIN</text>
<text x="16.5" y="162.5">SVCDTACK</text>
<text x="16.5" y="165.1">OCRAMDTACK ORAD</text>
<text x="68.6" y="165.1">OCHAROMCS</text>
<text x="68.6" y="162.5">VCHARAMCS</text>
<text x="119.4" y="165.1">PIN</text>
<text x="119.4" y="162.5">PIN</text>
<text x="130.8" y="162.5">PIN</text>
<text x="166.4" y="162.5">PIN</text>
<text x="16.5" y="170.2">DMAINIT</text>
<text x="16.5" y="172.7">D0</text>
<text x="16.5" y="177.8">DMACLR</text>
<text x="16.5" y="175.2">OBJBUFINIT</text>
<text x="68.6" y="177.8">DMACS</text>
</g>
<g font-size="1.3" fill="#006464">
<text x="88.9" y="21.1">Clocks and Reset</text>
<text x="90.4" y="27.6">TES2</text>
<text x="90.4" y="25.1">VBLANK</text>
<text x="106.5" y="25.1">CCLK</text>
<text x="107.8" y="27.6">CLR</text>
<text x="90.4" y="32.7">EXRES</text>
<text x="90.4" y="35.3">P18M</text>
<text x="99.5" y="32.7">EXRES_SYNC</text>
<text x="106.2" y="35.3">P18M</text>
<text x="106.5" y="30.2">CRES</text>
<text x="212.6" y="35.3">J</text>
<text x="217.7" y="35.3">Q</text>
<text x="41.1" y="41.6">CCLK</text>
<text x="44.5" y="36.5">007782</text>
<text x="50" y="41.6">P18M</text>
<text x="212.6" y="37.8">CK</text>
<text x="212.6" y="40.3">K</text>
<text x="216.9" y="41.4" transform="rotate(-90 216.9 41.4)">CL</text>
<text x="217.7" y="40.3">Q</text>
<text x="254.5" y="36.5">CK</text>
<text x="258.3" y="39.1">QB</text>
<text x="258.3" y="41.6">QC</text>
<text x="258.5" y="36.5">QA</text>
<text x="41.1" y="46.7">CLR</text>
<text x="41.1" y="44.2">CRES</text>
<text x="49.2" y="46.7">EXRES</text>
<text x="133.3" y="44">Vertical Signals</text>
<text x="134.8" y="48">EXRES_SYNC</text>
<text x="216.7" y="44.2">FJ4</text>
<text x="258.3" y="44.2">QD</text>
<text x="258.8" y="47.8" transform="rotate(-90 258.8 47.8)">CL</text>
<text x="41.1" y="51.8">CLK2</text>
<text x="50.5" y="51.8">HFLP</text>
<text x="88.9" y="50.3">Horizontal Signals</text>
<text x="134.8" y="51.8">VFLP</text>
<text x="149.9" y="51.8">VSY</text>
<text x="258.4" y="50.5">C41</text>
<text x="41.1" y="54.3">TIM</text>
<text x="41.1" y="59.4">TIM2</text>
<text x="41.1" y="56.9">TIM1</text>
<text x="50.7" y="54.3">VFLP</text>
<text x="90.4" y="59.4">P18M</text>
<text x="90.4" y="56.9">P18M</text>
<text x="90.4" y="54.3">EXRES_SYNC</text>
<text x="106" y="56.9">CLK2'</text>
<text x="106.6" y="54.3">CLK2</text>
<text x="106.6" y="59.4">CLK2</text>
<text x="134.8" y="56.9">CLK2'</text>
<text x="134.8" y="59.4">CLK2</text>
<text x="146.3" y="56.9">VCNT2V</text>
<text x="148.4" y="59.4">P256</text>
<text x="148.4" y="54.3">VCEN</text>
<text x="212.6" y="59.4">J</text>
<text x="216.9" y="59.1" transform="rotate(-90 216.9 59.1)">PR</text>
<text x="217.7" y="59.4">Q</text>
<text x="218" y="55.6">FJ5</text>
<text x="41.1" y="61.9">TIM3</text>
<text x="41.1" y="64.5">HSY</text>
<text x="90.4" y="63.2">HFLP</text>
<text x="107.1" y="65.7">TIM1</text>
<text x="108.3" y="63.2">TIM</text>
<text x="148.6" y="64.5">FBRF</text>
<text x="149.5" y="61.9">OSC</text>
<text x="212.6" y="61.9">CK</text>
<text x="212.6" y="64.5">K</text>
<text x="216.9" y="65.5" transform="rotate(-90 216.9 65.5)">CL</text>
<text x="217.7" y="64.5">Q</text>
<text x="254.5" y="64.5">DA</text>
<text x="258.5" y="64.5">QA</text>
<text x="41.1" y="69.6">RAS</text>
<text x="90.4" y="67">TES1</text>
<text x="107.1" y="70.8">TIM3</text>
<text x="107.1" y="68.3">TIM2</text>
<text x="148.7" y="67">SYLD</text>
<text x="149.8" y="70.8">E1V</text>
<text x="254.5" y="67">DB</text>
<text x="254.5" y="69.6">DC</text>
<text x="258.3" y="67">QB</text>
<text x="258.3" y="69.6">QC</text>
<text x="41.1" y="72.1">CAS</text>
<text x="41.1" y="74.6">WR</text>
<text x="107.7" y="74.6">HSY</text>
<text x="109.1" y="77.2">1V</text>
<text x="134.8" y="77.2">1V</text>
<text x="149.8" y="73.4">E2V</text>
<text x="149.8" y="75.9">E4V</text>
<text x="254.5" y="72.1">DD</text>
<text x="254.5" y="74.6">L</text>
<text x="254.5" y="77.2">CK</text>
<text x="258.3" y="72.1">QD</text>
<text x="41.1" y="79.7">X1S</text>
<text x="41.1" y="82.3">P1H</text>
<text x="104.2" y="79.7">VCNTEN</text>
<text x="107.8" y="83.5">CAS</text>
<text x="134.8" y="79.7">VCNTEN</text>
<text x="148.6" y="81">E16V</text>
<text x="148.6" y="83.5">E32V</text>
<text x="149.8" y="78.4">E8V</text>
<text x="212.6" y="79.7">D</text>
<text x="212.6" y="82.3">CK</text>
<text x="217.7" y="79.7">Q</text>
<text x="217.7" y="82.3">Q</text>
<text x="254.5" y="79.7">EN</text>
<text x="254.5" y="82.3">CI</text>
<text x="258.3" y="82.3">CO</text>
<text x="41.1" y="87.3">P4H</text>
<text x="41.1" y="84.8">P2H</text>
<text x="41.1" y="89.9">E8H</text>
<text x="107.8" y="86.1">RAS</text>
<text x="108.6" y="88.6">WR</text>
<text x="147.4" y="88.6">E128V</text>
<text x="148.6" y="86.1">E64V</text>
<text x="216.5" y="87.3">FDO</text>
<text x="216.9" y="84.6" transform="rotate(-90 216.9 84.6)">R</text>
<text x="258.4" y="88.6">C43</text>
<text x="258.8" y="85.9" transform="rotate(-90 258.8 85.9)">CL</text>
<text x="41.1" y="95">E32H</text>
<text x="41.1" y="92.4">E16H</text>
<text x="107.6" y="95">P1H</text>
<text x="107.7" y="92.4">X1S</text>
<text x="134.8" y="95">P1H</text>
<text x="151" y="92.4">2V</text>
<text x="151" y="95">4V</text>
<text x="167.8" y="92.4">2V</text>
<text x="167.8" y="95">4V</text>
<text x="171.4" y="91.7">DMA</text>
<text x="41.1" y="100">E128H</text>
<text x="41.1" y="97.5">E64H</text>
<text x="107.6" y="97.5">P2H</text>
<text x="107.6" y="100">P4H</text>
<text x="134.8" y="97.5">P2H</text>
<text x="134.8" y="100">P4H</text>
<text x="149.8" y="100">16V</text>
<text x="151" y="97.5">8V</text>
<text x="167.8" y="100">16V</text>
<text x="167.8" y="97.5">8V</text>
<text x="216.9" y="101" transform="rotate(-90 216.9 101)">S</text>
<text x="251.5" y="100">V1N</text>
<text x="41.1" y="107.7">VSY</text>
<text x="41.1" y="102.6">E256H</text>
<text x="107.6" y="107.7">16H</text>
<text x="107.7" y="105.1">E8H</text>
<text x="108.8" y="102.6">8H</text>
<text x="148.6" y="107.7">128V</text>
<text x="149.8" y="102.6">32V</text>
<text x="149.8" y="105.1">64V</text>
<text x="167.8" y="107.7">128V</text>
<text x="167.8" y="105.1">64V</text>
<text x="167.8" y="102.6">32V</text>
<text x="212.6" y="103.8">D</text>
<text x="212.6" y="106.4">CK</text>
<text x="217.7" y="103.8">Q</text>
<text x="217.7" y="106.4">Q</text>
<text x="41.1" y="112.7">P256</text>
<text x="41.1" y="110.2">VCEN</text>
<text x="106.5" y="110.2">E16H</text>
<text x="106.5" y="112.7">E32H</text>
<text x="148.6" y="110.2">256V</text>
<text x="214" y="111.5">FDN</text>
<text x="251.5" y="111.5">K2B</text>
<text x="41.1" y="117.8">FBRF</text>
<text x="41.1" y="115.3">OSC</text>
<text x="105.3" y="117.8">E128H</text>
<text x="106.5" y="115.3">E64H</text>
<text x="167.8" y="119.1">VCNTEN</text>
<text x="175.3" y="116.5">DMIN</text>
<text x="176.2" y="119.1">DB0</text>
<text x="41.1" y="120.4">SYLD</text>
<text x="41.1" y="125.4">E128V</text>
<text x="105.3" y="120.4">E256H</text>
<text x="106.4" y="124.2">32H4</text>
<text x="167.8" y="124.2">DMAC</text>
<text x="167.8" y="121.6">DMA</text>
<text x="175.4" y="121.6">OBIN</text>
<text x="176" y="124.2">DMC</text>
<text x="251.4" y="124.2">BD3</text>
<text x="41.1" y="130.5">E32V</text>
<text x="41.1" y="128">E64V</text>
<text x="51.5" y="130.5">VDD</text>
<text x="68.6" y="130.5">VDD</text>
<text x="105.2" y="129.2">128H4</text>
<text x="105.2" y="131.8">256H4</text>
<text x="106.4" y="126.7">64H4</text>
<text x="41.1" y="135.6">E8V</text>
<text x="41.1" y="133.1">E16V</text>
<text x="51.5" y="133.1">VDD</text>
<text x="251.6" y="135.7">V2B</text>
<text x="41.1" y="143.2">E1V</text>
<text x="41.1" y="140.7">E2V</text>
<text x="41.1" y="138.1">E4V</text>
<text x="51.7" y="138.1">VSS</text>
<text x="51.7" y="140.7">VSS</text>
<text x="51.7" y="143.2">VSS</text>
<text x="68.6" y="138.1">VSS</text>
<text x="95.2" y="140.5">Sync and Blanking</text>
<text x="142.2" y="140.5">Data Acknowledge</text>
<text x="41.1" y="148.3">CBK</text>
<text x="50.6" y="148.3">TES1</text>
<text x="96.7" y="147">CLK2</text>
<text x="96.7" y="144.5">EXRES_SYNC</text>
<text x="143.7" y="147">P1H</text>
<text x="143.7" y="149.6">P2H</text>
<text x="143.7" y="144.5">CLK2</text>
<text x="251.4" y="147">O4T</text>
<text x="41.1" y="155.9">BFC</text>
<text x="41.1" y="153.4">CSY</text>
<text x="41.1" y="150.8">VBLK</text>
<text x="50.6" y="150.8">TES2</text>
<text x="96.7" y="155.9">P4H</text>
<text x="96.7" y="153.4">P2H</text>
<text x="96.7" y="150.8">P1H</text>
<text x="101.8" y="153.4">VBLANK</text>
<text x="143.7" y="152.1">P4H</text>
<text x="143.7" y="154.6">TIM3</text>
<text x="41.1" y="161">ORDT</text>
<text x="50" y="161">OCRO</text>
<text x="96.7" y="161">16H</text>
<text x="96.7" y="158.5">8H</text>
<text x="104.2" y="158.5">VBLK</text>
<text x="105.2" y="161">BFC</text>
<text x="143.7" y="158.5">OCRA</text>
<text x="143.7" y="161">VCRA</text>
<text x="152.1" y="158.5">ORAD</text>
<text x="152.6" y="161">SVDT</text>
<text x="41.1" y="166.1">ORAD</text>
<text x="41.1" y="163.5">SVDT</text>
<text x="50.2" y="166.1">OCRA</text>
<text x="50.5" y="163.5">VCRA</text>
<text x="96.7" y="163.5">16V</text>
<text x="96.7" y="166.1">32V</text>
<text x="105" y="166.1">CBK</text>
<text x="105.3" y="163.5">CSY</text>
<text x="143.7" y="163.5">OCRO</text>
<text x="152.2" y="163.5">ORDT</text>
<text x="41.1" y="171.2">DMIN</text>
<text x="41.1" y="173.7">DB0</text>
<text x="96.7" y="171.2">128V</text>
<text x="96.7" y="168.6">64V</text>
<text x="96.7" y="173.7">256V</text>
<text x="41.1" y="176.2">OBIN</text>
<text x="41.1" y="178.8">DMC</text>
<text x="50.1" y="178.8">DMAC</text>
<text x="51.4" y="176.2">DMA</text>
<text x="96.7" y="177.5">32H4</text>
<text x="96.7" y="182.6">128H4</text>
<text x="96.7" y="185.1">256H4</text>
<text x="96.7" y="180">64H4</text>
<text x="96.7" y="188.9">VCNT2V</text>
<text x="96.7" y="191.5">HSY</text>
</g>
<g font-size="1.3" fill="#0f0f0f">
<text x="76.2" y="24">VBLANK</text>
<text x="76.2" y="26.5">TES2</text>
<text x="114.3" y="29.1">CRES</text>
<text x="114.3" y="24">CCLK</text>
<text x="115.6" y="26.5">CLR</text>
<text x="76.2" y="34.2">P18M</text>
<text x="76.2" y="31.6">EXRES</text>
<text x="114.3" y="31.6">EXRES_SYNC</text>
<text x="114.3" y="34.2">P18M</text>
<text x="29.2" y="40.5">CCLK</text>
<text x="62" y="40.5">P18M</text>
<text x="29.2" y="43.1">CRES</text>
<text x="29.2" y="45.6">CLR</text>
<text x="61.1" y="45.6">EXRES</text>
<text x="29.2" y="53.2">TIM</text>
<text x="29.2" y="50.7">CLK2</text>
<text x="62.4" y="50.7">HFLP</text>
<text x="62.6" y="53.2">VFLP</text>
<text x="114.4" y="53.2">CLK2</text>
<text x="157.5" y="53.2">VCEN</text>
<text x="159" y="50.7">VSY</text>
<text x="29.2" y="58.3">TIM2</text>
<text x="29.2" y="55.8">TIM1</text>
<text x="114.3" y="58.3">CLK2</text>
<text x="114.3" y="55.8">CLK2'</text>
<text x="155.4" y="55.8">VCNT2V</text>
<text x="157.5" y="58.3">P256</text>
<text x="29.2" y="60.8">TIM3</text>
<text x="29.2" y="63.4">HSY</text>
<text x="81.3" y="62.1">HFLP</text>
<text x="81.3" y="65.9">TES1</text>
<text x="114.9" y="64.6">TIM1</text>
<text x="116.2" y="62.1">TIM</text>
<text x="157.6" y="63.4">FBRF</text>
<text x="157.8" y="65.9">SYLD</text>
<text x="158.5" y="60.8">OSC</text>
<text x="29.2" y="71">CAS</text>
<text x="29.2" y="68.5">RAS</text>
<text x="114.9" y="67.2">TIM2</text>
<text x="114.9" y="69.7">TIM3</text>
<text x="158.9" y="69.7">E1V</text>
<text x="29.2" y="73.5">WR</text>
<text x="114.3" y="76.1">1V</text>
<text x="115.5" y="73.5">HSY</text>
<text x="158.9" y="77.3">E8V</text>
<text x="158.9" y="72.3">E2V</text>
<text x="158.9" y="74.8">E4V</text>
<text x="29.2" y="81.2">P1H</text>
<text x="29.2" y="83.7">P2H</text>
<text x="29.2" y="78.6">X1S</text>
<text x="114.3" y="78.6">VCNTEN</text>
<text x="114.3" y="82.4">CAS</text>
<text x="157.7" y="82.4">E32V</text>
<text x="157.7" y="79.9">E16V</text>
<text x="29.2" y="86.2">P4H</text>
<text x="29.2" y="88.8">E8H</text>
<text x="114.3" y="85">RAS</text>
<text x="115.2" y="87.5">WR</text>
<text x="156.5" y="87.5">E128V</text>
<text x="157.7" y="85">E64V</text>
<text x="29.2" y="91.3">E16H</text>
<text x="29.2" y="93.9">E32H</text>
<text x="114.3" y="91.3">X1S</text>
<text x="114.3" y="93.9">P1H</text>
<text x="156.2" y="93.9">4V</text>
<text x="156.2" y="91.3">2V</text>
<text x="29.2" y="101.5">E256H</text>
<text x="29.2" y="98.9">E128H</text>
<text x="29.2" y="96.4">E64H</text>
<text x="114.3" y="98.9">P4H</text>
<text x="114.3" y="96.4">P2H</text>
<text x="117.9" y="101.5">8H</text>
<text x="156.2" y="98.9">16V</text>
<text x="156.2" y="101.5">32V</text>
<text x="156.2" y="96.4">8V</text>
<text x="29.2" y="106.6">VSY</text>
<text x="116.7" y="106.6">16HPIN</text>
<text x="116.8" y="104">E8HPIN</text>
<text x="156.2" y="104">64V</text>
<text x="156.2" y="106.6">128V</text>
<text x="29.2" y="111.6">P256</text>
<text x="29.2" y="109.1">VCEN</text>
<text x="115.5" y="109.1">E16HPIN</text>
<text x="115.5" y="111.6">E32HPIN</text>
<text x="156.4" y="109.1">256V</text>
<text x="29.2" y="119.3">SYLD</text>
<text x="29.2" y="116.7">FBRF</text>
<text x="29.2" y="114.2">OSC</text>
<text x="114.3" y="119.3">E256HPIN</text>
<text x="114.3" y="116.7">E128HPIN</text>
<text x="115.5" y="114.2">E64HPIN</text>
<text x="158.7" y="118">VCNTEN</text>
<text x="183.1" y="115.4">DMIN</text>
<text x="184" y="118">DB0</text>
<text x="29.2" y="124.3">E128V</text>
<text x="115.5" y="125.6">64H4</text>
<text x="115.5" y="123.1">32H4</text>
<text x="158.7" y="123.1">DMAC</text>
<text x="158.7" y="120.5">DMA</text>
<text x="183.2" y="120.5">OBIN</text>
<text x="183.8" y="123.1">DMC</text>
<text x="29.2" y="132">E16V</text>
<text x="29.2" y="129.4">E32V</text>
<text x="29.2" y="126.9">E64V</text>
<text x="114.3" y="130.7">256H4</text>
<text x="114.3" y="128.1">128H4</text>
<text x="29.2" y="134.5">E8V</text>
<text x="29.2" y="137">E4V</text>
<text x="29.2" y="139.6">E2V</text>
<text x="29.2" y="142.1">E1V</text>
<text x="82.5" y="143.4">EXRES_SYNC</text>
<text x="135.9" y="143.4">CLK2</text>
<text x="29.2" y="149.7">VBLK</text>
<text x="29.2" y="147.2">CBK</text>
<text x="61.3" y="149.7">TES2</text>
<text x="61.3" y="147.2">TES1</text>
<text x="82.5" y="145.9">CLK2</text>
<text x="87.6" y="149.7">P1H</text>
<text x="135.9" y="145.9">P1H</text>
<text x="135.9" y="148.5">P2H</text>
<text x="29.2" y="152.3">CSY</text>
<text x="29.2" y="154.8">BFC</text>
<text x="87.6" y="152.3">P2H</text>
<text x="87.6" y="154.8">P4H</text>
<text x="112.1" y="152.3">VBLANK</text>
<text x="135.9" y="151">P4H</text>
<text x="135.9" y="153.5">TIM3</text>
<text x="60.6" y="159.9">OCRO</text>
<text x="87.6" y="159.9">16H</text>
<text x="87.6" y="157.4">8H</text>
<text x="112" y="157.4">VBLK</text>
<text x="113" y="159.9">BFC</text>
<text x="135.9" y="159.9">VCRA</text>
<text x="135.9" y="157.4">OCRA</text>
<text x="159.9" y="157.4">ORAD</text>
<text x="160.4" y="159.9">SVDT</text>
<text x="29.2" y="162.4">SVDT</text>
<text x="60.9" y="165">OCRA</text>
<text x="61.1" y="162.4">VCRA</text>
<text x="87.6" y="162.4">16V</text>
<text x="87.6" y="165">32V</text>
<text x="87.6" y="167.5">64V</text>
<text x="112.8" y="165">CBK</text>
<text x="113.1" y="162.4">CSY</text>
<text x="135.9" y="162.4">OCRO</text>
<text x="160.1" y="162.4">ORDT</text>
<text x="29.2" y="172.6">DB0</text>
<text x="29.2" y="170.1">DMIN</text>
<text x="87.6" y="172.6">256V</text>
<text x="87.6" y="170.1">128V</text>
<text x="29.2" y="177.7">DMC</text>
<text x="29.2" y="175.1">OBIN</text>
<text x="60.8" y="177.7">DMAC</text>
<text x="62" y="175.1">DMA</text>
<text x="87.6" y="178.9">64H4</text>
<text x="87.6" y="176.4">32H4</text>
<text x="87.6" y="184">256H4</text>
<text x="87.6" y="181.5">128H4</text>
<text x="87.6" y="190.4">HSY</text>
<text x="87.6" y="187.8">VCNT2V</text>
</g>
<g font-size="1.3" fill="#a90000">
<text x="36.8" y="40.6">39</text>
<text x="57.7" y="40.6">2</text>
<text x="36.8" y="45.7">10</text>
<text x="36.8" y="43.2">40</text>
<text x="57.1" y="45.7">63</text>
<text x="36.8" y="53.3">11</text>
<text x="36.8" y="50.8">49</text>
<text x="57.1" y="50.8">30</text>
<text x="57.1" y="53.3">31</text>
<text x="36.8" y="58.4">13</text>
<text x="36.8" y="55.9">14</text>
<text x="36.8" y="60.9">12</text>
<text x="36.8" y="63.5">27</text>
<text x="36.8" y="68.6">19</text>
<text x="36.8" y="71.1">20</text>
<text x="36.8" y="73.6">21</text>
<text x="36.8" y="83.8">17</text>
<text x="36.8" y="78.7">18</text>
<text x="36.8" y="81.3">47</text>
<text x="36.8" y="86.3">15</text>
<text x="36.8" y="88.9">46</text>
<text x="36.8" y="94">44</text>
<text x="36.8" y="91.4">45</text>
<text x="36.8" y="101.6">41</text>
<text x="36.8" y="99">42</text>
<text x="36.8" y="96.5">43</text>
<text x="36.8" y="106.7">38</text>
<text x="36.8" y="111.7">23</text>
<text x="36.8" y="109.2">24</text>
<text x="36.8" y="116.8">22</text>
<text x="36.8" y="119.4">25</text>
<text x="36.8" y="114.3">26</text>
<text x="36.8" y="124.4">57</text>
<text x="36.8" y="129.5">55</text>
<text x="36.8" y="127">56</text>
<text x="57.1" y="129.5">64</text>
<text x="36.8" y="137.1">52</text>
<text x="36.8" y="134.6">53</text>
<text x="36.8" y="132.1">54</text>
<text x="57.1" y="137.1">16</text>
<text x="57.1" y="132.1">32</text>
<text x="36.8" y="142.2">50</text>
<text x="36.8" y="139.7">51</text>
<text x="57.1" y="139.7">35</text>
<text x="57.1" y="142.2">48</text>
<text x="36.8" y="149.8">58</text>
<text x="36.8" y="147.3">59</text>
<text x="57.1" y="149.8">29</text>
<text x="57.7" y="147.3">1</text>
<text x="36.8" y="152.4">37</text>
<text x="37.4" y="154.9">7</text>
<text x="36.8" y="160">28</text>
<text x="57.1" y="160">33</text>
<text x="36.8" y="162.5">60</text>
<text x="37.4" y="165.1">9</text>
<text x="57.1" y="162.5">34</text>
<text x="57.1" y="165.1">62</text>
<text x="36.8" y="172.7">36</text>
<text x="37.4" y="170.2">6</text>
<text x="37.4" y="175.2">5</text>
<text x="37.4" y="177.8">8</text>
<text x="57.1" y="177.8">61</text>
<text x="57.7" y="175.2">4</text>
</g>
<g font-size="1.3" fill="#725600">
<text x="88.9" y="39.1">File: clocks_and_reset.kicad_sch</text>
<text x="129.5" y="114.7">File: vertical_signals.kicad_sch</text>
<text x="163.8" y="128.7">File: dma.kicad_sch</text>
<text x="88.9" y="135.6">File: horizontal_signals.kicad_sch</text>
<text x="142.2" y="167.4">File: data_acknowledge.kicad_sch</text>
<text x="86.4" y="196">File: sync_and_blanking.kicad_sch</text>
</g>
</svg>
